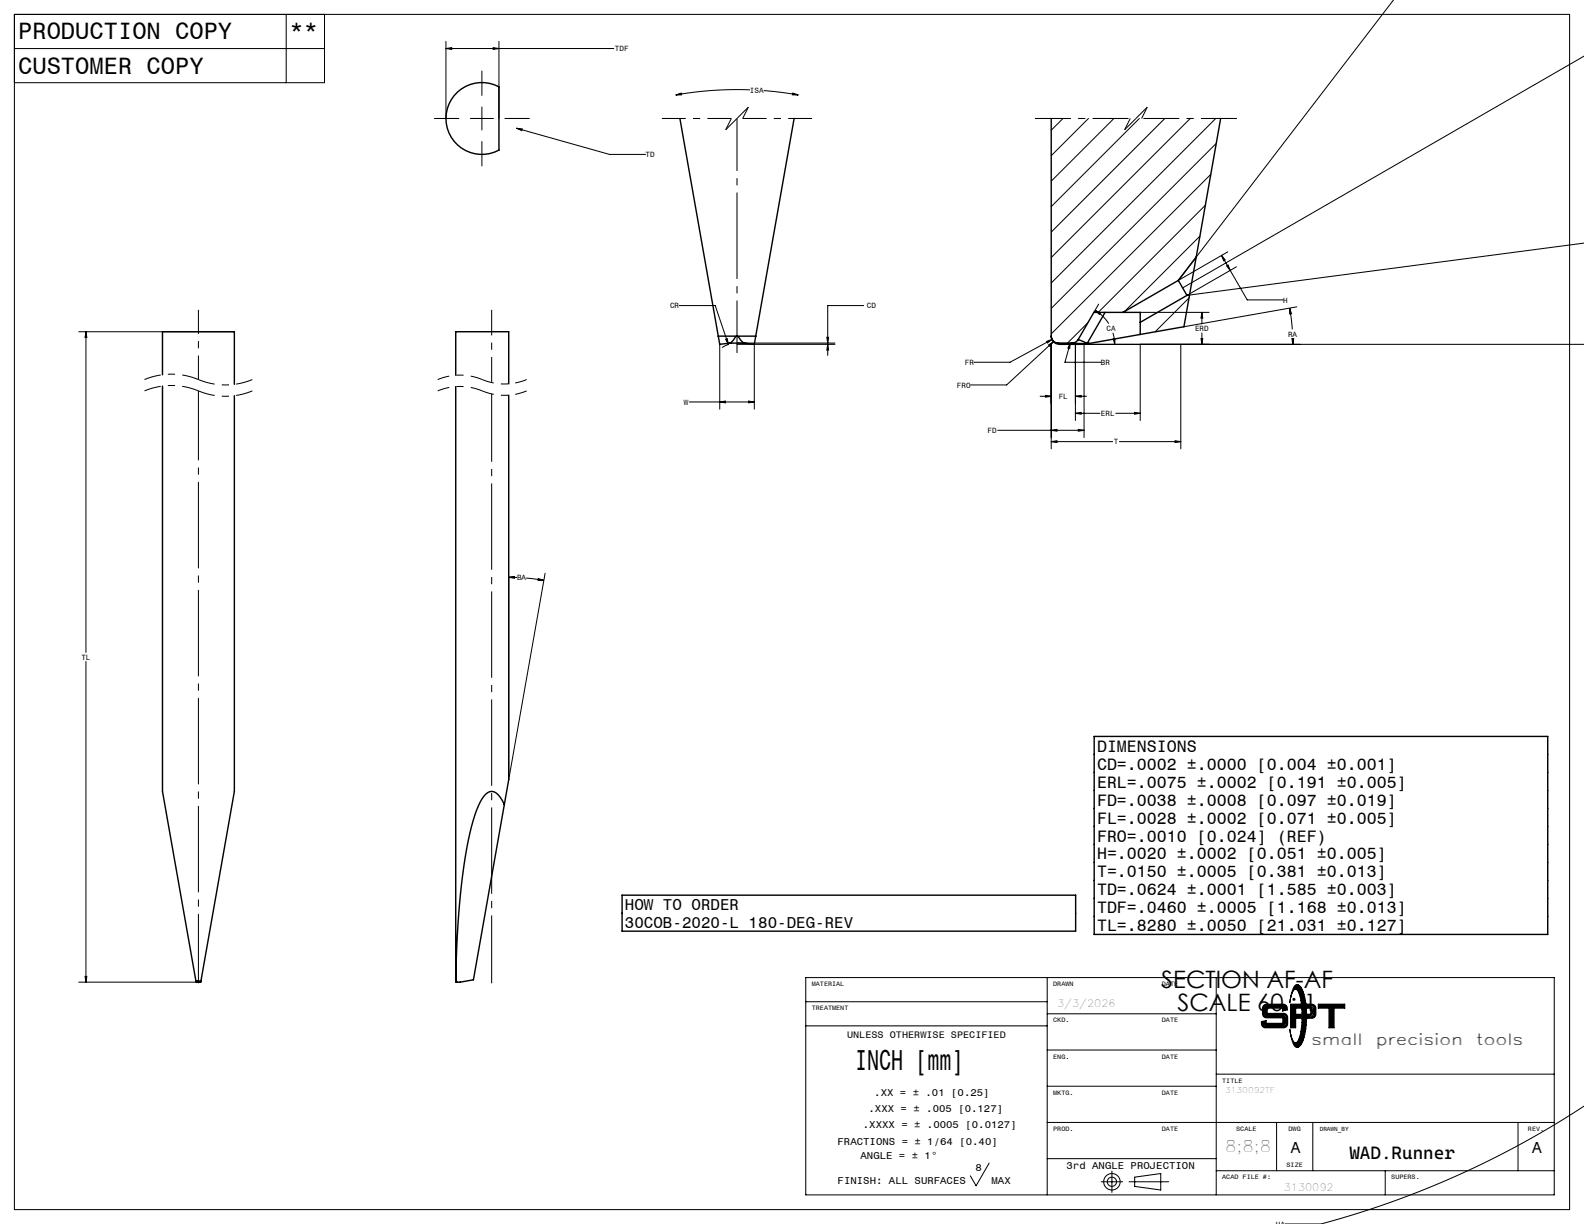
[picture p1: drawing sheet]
<svg xmlns="http://www.w3.org/2000/svg" width="279mm" height="216mm" viewBox="0 0 279 216" stroke-linecap="round" stroke-linejoin="round" font-family="sans-serif">
<g fill="none" stroke="#000" stroke-width=".25">
<path d="M80.7 16.2a6.3 6.3 0 0 1 7.3-.9v11.2a6.3 6.3 0 0 1-8.2-1.9 6.3 6.3 0 0 1 .9-8.4zM119.9 20.9l6.8 38.4M140.1 20.9l-6.8 38.4M185.4 20.9v38.4M215.3 20.9l-4.3 24.4M126.7 59.3h6.6M126.7 59.3l.3 1.4 1.4-.1M129.9 59.3l-.3 .3a1.41 1.41 0 0 1-1.2 1M130.1 59.3l.3 .3a1.42 1.42 0 0 0 1.2 1M133.3 59.3l-.3 1.4-1.4-.1M185.4 59.3a1.22 1.22 0 0 0 1.2 1.2M185.4 59.3v.1a1.43 1.43 0 0 0 .8 1.2"/>
<path d="M190.2 59.9l-.6 .5-.5 .1M190.2 59.9l1.6 .7M194.9 55.1l-3.1 5.5M198.1 55.1h3v1.8M198.1 55.1h-5.2l-2.7 4.8M201.1 56.9v2.1M201.1 59l-9 1.6M207.8 49.5l1.6 2.6M207.8 49.5l-9.7 5.6M209.4 52.1l-8.3 4.8M209.8 52l-.4 .1M209.8 52l-1 5.6-7.7 1.4"/>
<path d="M211 45.3l-1.2 6.7M211 45.3l-3.2 4.2M28.7 66.1v-7.6h12.6v9.3M28.7 68.1v71.5l5.9 33.4M41.3 69.8v69.8l-5.9 33.4M80.4 66.2v-7.7h9.3v9.2M80.4 68.2v104.8M89.7 69.7v67.8l-.7 4.4M128.4 60.6h3.2M186.2 60.6l.8 .1h4.2l.9-.1M186.6 60.5l-.4 .1M186.6 60.5h2.5"/>
<path d="M189.1 60.5l2.7 .1M191.8 60.6h.3M193 129.9h80v34.9h-80zM89 141.9a3.4 3.4 0 0 0-2.1-2.3 2.49 2.49 0 0 0-2.1 1.8 38.2 38.2 0 0 0-3 11.3 158.5 158.5 0 0 0-1.4 20.3M89 141.9l-5.5 30.9-2.9 .4M109.7 157.9h80v6.3h-80zM34.6 173h.4M34.6 173v.2h.2M34.8 173.2h.4M35 173.1l-.2 .1M35 173h.4M35 173l.2 .2"/>
<path d="M35.4 173v.2h-.2M80.4 173l.2 .2M80.4 173.1l.1 .1M80.4 173h.1M80.4 173.1h.1"/>
</g>
<g fill="none" stroke="#000" stroke-width=".18">
<path d="M245.8 0l-38 49.5 8.8-5.1M2.5 8.6h54.7M2.5 2.5h274.4v210.9h-274.4zM50.5 2.5v12.1M57.2 2.5v12.1h-54.7M78.7 8.6l1-.2v.3zM78.7 7.3v13.6M78.7 8.6h29.6M85 12.5v4.3M85 18.9v4M87 8.4l1 .2-1 .1zM88 7.3v13.6"/>
<path d="M119.2 16.7l1-.3v.3zM132.3 15.8a62.2 62.2 0 0 0-13.1 .9M134.7 16l6.1 .7M139.8 16.4l1 .3h-1zM279.4 9.9l-70.8 40.9M76.6 20.9h4.3M83 20.9h4M85 25v4.3M89.1 20.9h4.3M91.1 22.6l1 .1-.1 .3zM91.1 22.6l16.4 4.6h6.4M187.5 20.9l-2.1 2.1"/>
<path d="M192 20.9l-6.6 6.6M196.5 20.9l-11.1 11.1M201 20.9l-15.6 15.5M205.5 20.9l-20.1 20M210 20.9l-24.6 24.5M212.6 36.2l-18.9 18.9M213.6 30.7l-28.2 28.2M214.4 20.9l-29 29M214.5 25.3l-29.1 29.1M13.9 58.5h27.4M15.2 58.5l.1 1h-.3zM15.2 58.5v56.6"/>
<path d="M119.8 53.9h6.4l2.3 6.9M128 59.8l.3-.1 .2 1.1zM145.8 59.5h.4l-.2 1zM152.4 53.9h-6.4v6.6M185.6 59.9l-7.4 4h-6.4M191.9 56.9l-3.6 3.6M193.2 54.7l.9 .5-.2 .2zM193.2 54.7a6.9 6.9 0 0 1 2.4 2.4M193.8 53.6l-.9 1.5M196.3 58.7l.3 2M196.4 59.7h.3l-.1 1zM201.1 55.1h12.2"/>
<path d="M209.7 52.6l-5.9 5.9M211.6 41.7l-13.2 13.2M211.8 59.7h.4l-.2 1zM212 55.1v2M212 58.7v2M212 55.1l.2 1h-.4zM215.5 45.1l.6 .8-.3 .1zM215.5 45.1l1.5 2.6M216.4 46.9l.2-.2 .4 1zM217 47.7l3 5.2h6.3M227.5 54.3l.3 1-.3 .1zM227.5 54.3l.5 3.8"/>
<path d="M227.9 59.7h.3l-.2 1zM228 59.7v1M228.7 54.1l-19.9 3.5M279.4 42.9l-70 9.2 8.7-5M121.6 70.9h11.4M127 60.7v11.5M127 70.9l1-.2v.4zM128.5 60.7l-1.1 .6M130 60.7h17.3M130 60.5h17.3M132 70.7l1 .2-1 .2zM133 60.7v11.5"/>
<path d="M146 60.7l.2 1.1h-.4zM146 60.7v2M176 75.9h15.2M183.5 69.9h1.9M184.4 69.7l1 .2-1 .2zM184.6 60.2l1-.3-.8 .6zM185 60.8l.8-.5-.6 .8zM185.4 60.7v18.5M185.4 77.9h10.9M185.4 77.9l1-.2v.4zM185.4 75.9l1-.2v.4zM185.8 60.3l-8.2 7.6h-6.4"/>
<path d="M188.8 60.5l-1 3.4h6.4M188.8 60.5l-.1 1-.3-.1zM189.7 60.7v13.5M189.7 69.9h1.9M189.7 72.9h4.3M189.7 69.9l1-.2v.4zM189.7 72.9l1-.2v.4zM190.2 75.7l1 .2-1 .2zM196.8 72.9h4.3M197.4 77.9h10.9M200.1 72.7l1 .2-1 .2zM201.1 60.7v13.5"/>
<path d="M207.3 77.7l1 .2-1 .2zM208.3 60.7v18.5M279.4 60.7h-88.2v16.5M15.2 116.7v56.5M89.7 101.8l1.1-.1-.1 .3zM89.7 101.8l1.5 .1M89.7 101.8v34.4M92.8 102l3.1 .4M95 102.1l.9 .3h-1zM96.2 101.1l-6.5 36.4M13.9 173.2h21.1M15 172.2h.3l-.1 1z"/>
<path d="M142.1 172.4h132.1v38.4h-132.1zM142.1 176.7h42.6M184.7 172.4v38.4M184.7 178.8h29.8M214.5 172.4v38.4M222.9 177.3l.5-.2h2.9a.79 .79 0 0 1 .8 1l-.9 .2v-.5h-2.7v.9h2.9a.72 .72 0 0 1 .7 .8v1.1a.72 .72 0 0 1-.7 .7h-3.2a.72 .72 0 0 1-.7-.7v-.4l.8-.2v.5h3v-1h-2.9a.72 .72 0 0 1-.7-.7v-1.1zM223 177.4l.4-.1h2.9a.61 .61 0 0 1 .6 .7l-.5 .2v-.5h-3v1.2h3a.58 .58 0 0 1 .6 .6v1.1a.58 .58 0 0 1-.6 .5h-3.2a.64 .64 0 0 1-.6-.8l.6-.1v.4h3.2v-1.2h-3a.58 .58 0 0 1-.6-.6v-1.1zM223.1 177.6l.3-.2h2.9l.3 .1 .2 .4-.3 .1v-.5h-3.3v1.5l3.4 .1 .2 .4-.1 1.4-.3 .1h-3.2l-.3-.1-.1-.5h.3v.4h3.5v-1.5l-3.4-.1-.2-.4zM223.1 177.8v1.1M223.4 179.1h3M226.6 177.7l.1 .2M226.7 179.4v1.3"/>
<path d="M227.6 177.1h1.9v.7h-1v1.1h1.1v.7h-1.1v1.7h-.9zM227.8 177.3h1.5l.1 .4h-1v1.4h1v.4h-1v1.6h-.6zM227.9 177.4h1.3v.1h-.9v1.7h1v.1h-1v1.7h-.4zM228.1 177.5v3.4M228.4 173.8a.69 .69 0 0 1 1.1 .5 13.7 13.7 0 0 1 0 9.9 .73 .73 0 0 1-.7 .6 .73 .73 0 0 1-.7-.7l-.3-.9-.3-1.6a3 3 0 0 0 1 2.3h.1a3.3 3.3 0 0 0 .9-2.4 12.8 12.8 0 0 0-.6-6.8 .45 .45 0 0 0-.5-.2 .45 .45 0 0 0-.4 .4l-.5 2 .5-2.2zM228.6 174.1a1.91 1.91 0 0 1 1.1 1.8 15 15 0 0 1-.3 7.7l-.4 .5-.4 .2M228.8 173.8l-.6 .6a.67 .67 0 0 1 1 .6 14.4 14.4 0 0 1-.1 8.6 .6 .6 0 0 1-.9 .4l.6 .6M228.8 174l-.3 .2a1.65 1.65 0 0 1 1.1 1.6 14.2 14.2 0 0 1-.4 7.9l-.3 .4-.4 .1 .3 .3M228.8 174h.1M228.8 173.8h.1M228.8 173.8l.5 .3a8.6 8.6 0 0 1 1 5.1 8.6 8.6 0 0 1-1 5.1l-.5 .3M228.8 174l.4 .2a8.5 8.5 0 0 1 1 5 8.5 8.5 0 0 1-1 5l-.4 .3"/>
<path d="M230.4 177.1h1a.72 .72 0 0 1 .7 .7v1.1a.72 .72 0 0 1-.7 .7h-.8v-.7l.5-.1 .1-.7-.2-.2-.5-.1zM230.6 177.3h.8a.58 .58 0 0 1 .6 .5v1.1a.58 .58 0 0 1-.6 .6h-.7v-.4l.4-.1 .2-.2v-.7l-.1-.4h-.6zM230.8 177.4h.7l.3 .4v1.3l-.3 .2h-.6v-.1l.3-.1 .3-.2v-1a.58 .58 0 0 0-.7-.4zM231.4 177.6l.3 .2v1.2l-.3 .2M232.5 177.1h4.7v.7h-1.9v3.5h-.9v-3.5h-1.9zM232.7 177.3h4.4v.4h-1.9v3.4h-.6v-3.4h-1.9zM232.8 177.4h4.1v.1h-1.9v3.5h-.3v-3.5h-1.9zM234.9 177.6v3.3M142.1 181h42.6M184.7 191.6h29.8M184.7 198h89.5M184.7 185.2h29.8"/>
<path d="M214.5 189.5h59.7M222.9 180.5v.2M223.2 180.9h3.2M225.2 198v8.5M228.8 184.6h.1M228.8 184.5h.1M231.6 198v8.5M267.8 198v8.5M279.4 195.1a160.5 160.5 0 0 1-46.4 20.8h-6.3M174.5 205.2l-2.3 4-1-1.8M184.7 204.4h29.8M194.2 208.5h3.8"/>
<path d="M196.1 206.6v3.7M199.2 208.5h6.9M200.1 207.6l4.6-.6v2.9l-4.6-.6zM214.5 206.5h59.7M244.3 206.5v4.3"/>
<circle cx="196.1" cy="208.5" r=".81"/>
<circle cx="196.1" cy="208.5" r="1.45"/>
</g>
<path d="M85.1 68.9a10.2 10.2 0 0 0-7.9 0M85.1 66.9a10.2 10.2 0 0 0-7.9 0M92.9 68.9a10.2 10.2 0 0 1-7.8 0M92.9 66.9a10.2 10.2 0 0 1-7.8 0" fill="none" stroke="#000" stroke-width=".18" stroke-dasharray="6.3 1.3 1.3 1.3" stroke-dashoffset="4.2" stroke-linecap="butt"/>
<path d="M35 68.9a12.4 12.4 0 0 0-9.5 0M35 66.9a12.4 12.4 0 0 0-9.5 0M44.5 68.9a12.4 12.4 0 0 1-9.5 0M44.5 66.9a12.4 12.4 0 0 1-9.5 0" fill="none" stroke="#000" stroke-width=".18" stroke-dasharray="6.3 1.3 1.3 1.3" stroke-dashoffset="3.4" stroke-linecap="butt"/>
<path d="M129 20.9h-12.2M143.2 20.9h-12.2" fill="none" stroke="#000" stroke-width=".18" stroke-dasharray="6.3 1.3 1.3 1.3" stroke-dashoffset="2.1" stroke-linecap="butt"/>
<path d="M132 18.9l-2 2M202.4 18.9l-2 2M128 22.9l1-2M130 20.9l-2 2M131 20.9l1-2M198.4 22.9l1-2M200.4 20.9l-2 2M201.4 20.9l1-2" fill="none" stroke="#000" stroke-width=".18" stroke-dasharray="6.3 1.3 1.3 1.3" stroke-linecap="butt"/>
<path d="M199.4 20.9h-17.2M218.5 20.9h-17.1" fill="none" stroke="#000" stroke-width=".18" stroke-dasharray="6.3 1.3 1.3 1.3" stroke-dashoffset="-.3" stroke-linecap="butt"/>
<path d="M86.7 69.5v103.9" fill="none" stroke="#000" stroke-width=".18" stroke-dasharray="15.2 1.3 1.3 1.3" stroke-dashoffset="3.3" stroke-linecap="butt"/>
<path d="M86.7 54.7v12.8" fill="none" stroke="#000" stroke-width=".18" stroke-dasharray="15.2 1.3 1.3 1.3" stroke-dashoffset="10.7" stroke-linecap="butt"/>
<path d="M35 68.9v104.5" fill="none" stroke="#000" stroke-width=".18" stroke-dasharray="15.2 1.3 1.3 1.3" stroke-dashoffset="3" stroke-linecap="butt"/>
<path d="M35 54.7v12.2" fill="none" stroke="#000" stroke-width=".18" stroke-dasharray="15.2 1.3 1.3 1.3" stroke-dashoffset="11" stroke-linecap="butt"/>
<path d="M130 20.9v41.4" fill="none" stroke="#000" stroke-width=".18" stroke-dasharray="15.2 1.3 1.3 1.3" stroke-dashoffset="6" stroke-linecap="butt"/>
<path d="M95 102.1l.9 .3h-1zM89.7 101.8l1.1-.1-.1 .3zM15.2 58.5l.1 1h-.3zM15 172.2h.3l-.1 1zM87 8.4l1 .2-1 .1zM78.7 8.6l1-.2v.3zM91.1 22.6l.9 .4 .1-.3zM132 70.7l1 .2-1 .2zM127 70.9l1-.2v.4zM119.2 16.7h1v-.3zM139.8 16.4v.3h1zM146 60.7l.2 1.1h-.4zM145.8 59.5h.4l-.2 1zM128 59.8l.5 1-.2-1.1zM227.9 59.7h.3l-.2 1zM227.5 54.3l.3 1-.3 .1zM207.3 77.7l1 .2-1 .2zM185.4 77.9l1-.2v.4zM185 60.8l.2 .3 .6-.8zM190.2 75.7l1 .2-1 .2zM185.4 75.9l1-.2v.4zM189.7 69.9l1-.2v.4zM184.4 69.7l1 .2-1 .2zM196.4 59.7h.3l-.1 1zM193.2 54.7l.9 .5-.2 .2zM189.7 72.9l1-.2v.4zM200.1 72.7l1 .2-1 .2zM212 55.1l.2 1h-.4zM211.8 59.7h.4l-.2 1zM279.4 59.7v1zM215.5 45.1l.6 .8-.3 .1zM216.4 46.9l.2-.2 .4 1zM184.6 60.2l.2 .3 .8-.6zM188.8 60.5l-.4 .9 .3 .1z" fill="#000"/>
<text font-size="5.1" x="150.8" y="188.8">INCH [mm]</text>
<g font-size="4.2">
<text x="3.2" y="6.8">PRODUCTION COPY</text>
<text x="51.1" y="6.8">**</text>
<text x="3.2" y="13">CUSTOMER COPY</text>
<text x="204.8" y="174.2">SECTION AF-AF</text>
<text x="207.7" y="178.4">SCALE 60 : 1</text>
</g>
<text font-size="3.2" x="238" y="204.5">WAD.Runner</text>
<g font-size="2.9">
<text x="193.5" y="132.6">DIMENSIONS</text>
<text x="193.5" y="135.7">CD=.0002 ±.0000 [0.004 ±0.001]</text>
<text x="193.5" y="138.9">ERL=.0075 ±.0002 [0.191 ±0.005]</text>
<text x="193.5" y="142.1">FD=.0038 ±.0008 [0.097 ±0.019]</text>
<text x="193.5" y="145.3">FL=.0028 ±.0002 [0.071 ±0.005]</text>
<text x="193.5" y="148.4">FRO=.0010 [0.024] (REF)</text>
<text x="193.5" y="151.6">H=.0020 ±.0002 [0.051 ±0.005]</text>
<text x="193.5" y="154.8">T=.0150 ±.0005 [0.381 ±0.013]</text>
<text x="193.5" y="158">TD=.0624 ±.0001 [1.585 ±0.003]</text>
<text x="193.5" y="161.1">TDF=.0460 ±.0005 [1.168 ±0.013]</text>
<text x="193.5" y="164.3">TL=.8280 ±.0050 [21.031 ±0.127]</text>
</g>
<g font-size="2.8">
<text x="110.2" y="160.5">HOW TO ORDER</text>
<text x="110.2" y="163.7">30COB-2020-L 180-DEG-REV</text>
<text x="231.4" y="184.3">small</text>
<text x="242.8" y="184.3">precision</text>
<text x="260.5" y="184.3">tools</text>
<text x="216.1" y="203.3">8;8;8</text>
<text x="227.7" y="203.3">A</text>
<text x="270.3" y="203.3">A</text>
</g>
<g font-size="1.8">
<text x="186.5" y="177.6">3/3/2026</text>
<text x="153.2" y="196.2">.XXX = ± .005 [0.127]</text>
<text x="154.2" y="193.3">.XX = ± .01 [0.25]</text>
<text x="147.7" y="201.9">FRACTIONS = ± 1/64 [0.40]</text>
<text x="152.2" y="199">.XXXX = ± .0005 [0.0127]</text>
<text x="147.8" y="208.8">FINISH: ALL SURFACES</text>
<text x="151.8" y="204.5">ANGLE = ± 1°</text>
<text x="172.1" y="206.5">8</text>
<text x="174.9" y="208.8">MAX</text>
<text x="188.1" y="206.2">3rd ANGLE PROJECTION</text>
<text x="226.4" y="210.2">3130092</text>
</g>
<text font-size="1.7" x="149.4" y="183">UNLESS OTHERWISE SPECIFIED</text>
<text font-size="1.4" x="216.1" y="192.8">3130092TF</text>
<g font-size="1.3">
<text x="108.5" y="9">TDF</text>
<text x="132.3" y="16.4">ISA</text>
<text x="113.9" y="27.7">TD</text>
<text x="226.3" y="53.4">H</text>
<text x="118.2" y="54.4">CR</text>
<text x="152.9" y="54.4">CD</text>
<text x="195.2" y="58.4">CA</text>
<text x="210.8" y="58.4">ERD</text>
<text x="227.2" y="59.4">RA</text>
<text x="170.2" y="64.4">FR</text>
<text x="194.2" y="64.4">BR</text>
<text x="120.6" y="71.4">W</text>
<text x="168.8" y="68.4">FRO</text>
<text x="186.7" y="70.4">FL</text>
<text x="174.2" y="76.4">FD</text>
<text x="194.2" y="73.4">ERL</text>
<text x="196.4" y="78.4">T</text>
<text x="91.2" y="102.4">BA</text>
<text x="14.4" y="116.4">TL</text>
<text x="225" y="216.4">HA</text>
</g>
<g font-size="1.1">
<text x="143.2" y="173.9">MATERIAL</text>
<text x="185.8" y="173.9">DRAWN</text>
<text x="204.9" y="173.9">DATE</text>
<text x="143.2" y="178.2">TREATMENT</text>
<text x="185.8" y="180.3">CKD.</text>
<text x="204.9" y="180.3">DATE</text>
<text x="185.8" y="186.7">ENG.</text>
<text x="204.9" y="186.7">DATE</text>
<text x="215.6" y="191">TITLE</text>
<text x="185.8" y="193.1">MKTG.</text>
<text x="204.9" y="193.1">DATE</text>
<text x="185.8" y="199.5">PROD.</text>
<text x="204.9" y="199.5">DATE</text>
<text x="218.1" y="199.5">SCALE</text>
<text x="227.3" y="199.5">DWG</text>
<text x="232.8" y="199.5">DRAWN_BY</text>
<text x="269.5" y="199.5">REV.</text>
<text x="215.6" y="208">ACAD FILE #:</text>
<text x="226.9" y="205.9">SIZE</text>
<text x="245.4" y="208">SUPERS.</text>
</g>
</svg>
